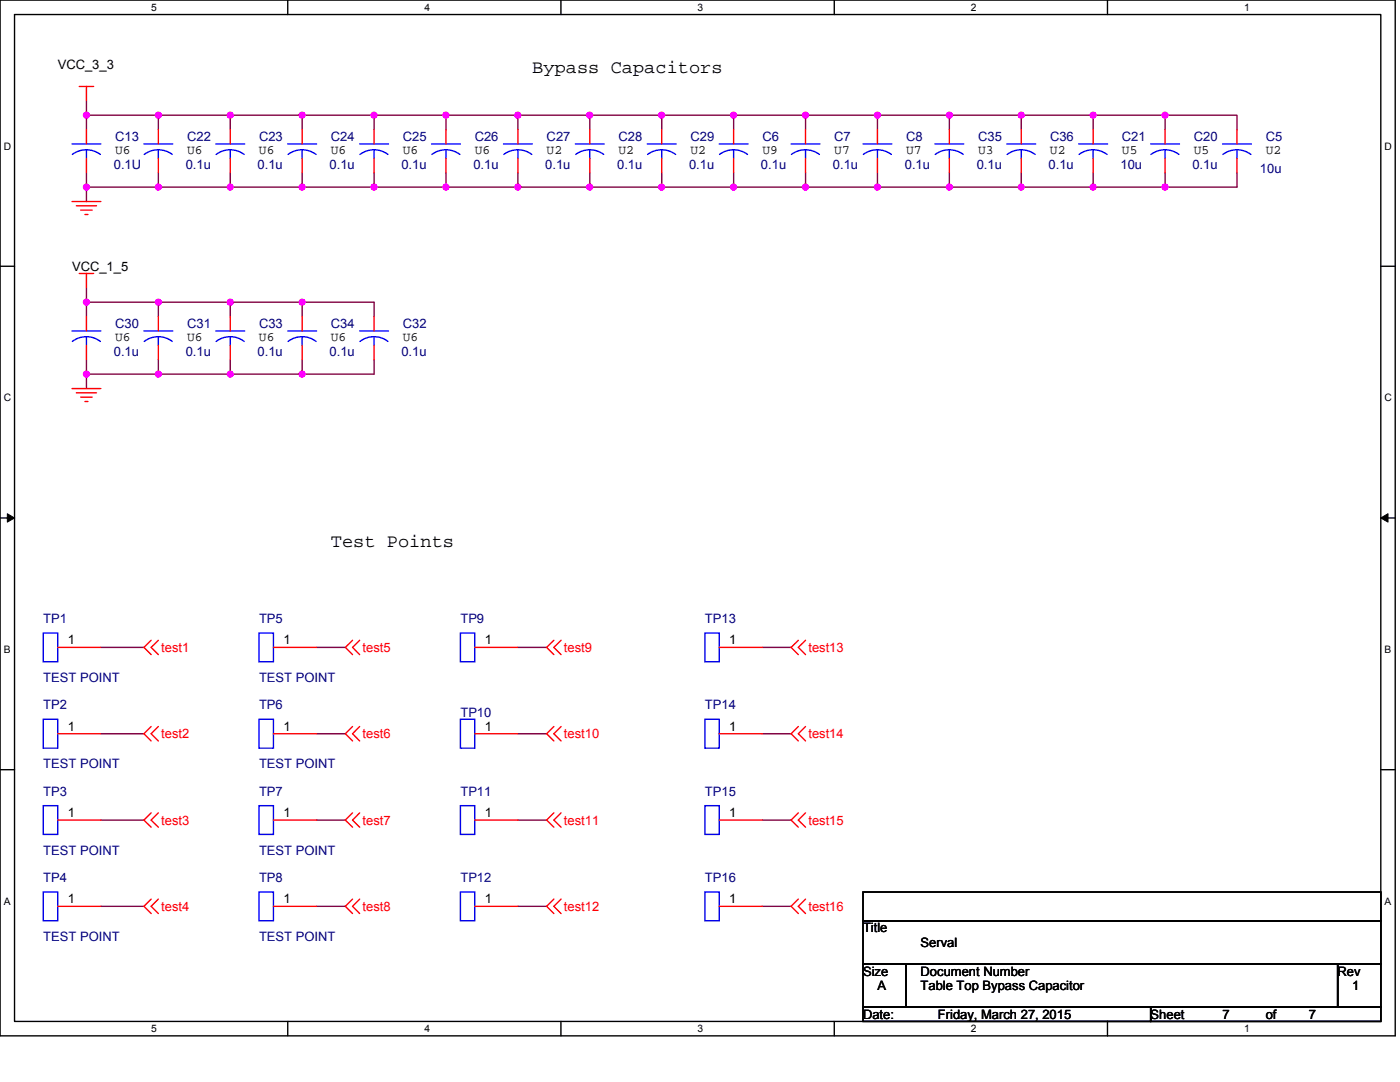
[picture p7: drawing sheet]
<svg xmlns="http://www.w3.org/2000/svg" width="279mm" height="216mm" viewBox="0 0 279 216" stroke-linecap="round" stroke-linejoin="round" font-family="sans-serif">
<path d="M0 0h278.4v206.7h-278.4zM2.9 2.9h272.7v200.9h-272.7z" fill="none" stroke="#000" stroke-width=".28"/>
<g fill="#fff">
<path d="M30.2 .3h1.1v2.3h-1.1z"/>
<path d="M30.2 204.1h1.1v2.3h-1.1z"/>
</g>
<path d="M57.4 0v2.9M57.4 203.8v2.9" fill="none" stroke="#000" stroke-width=".28"/>
<g fill="#fff">
<path d="M84.7 .3h1.1v2.3h-1.1z"/>
<path d="M84.7 204.1h1.1v2.3h-1.1z"/>
</g>
<path d="M112 0v2.9M112 203.8v2.9" fill="none" stroke="#000" stroke-width=".28"/>
<g fill="#fff">
<path d="M139.2 .3h1.2v2.3h-1.2z"/>
<path d="M139.2 204.1h1.2v2.3h-1.2z"/>
</g>
<path d="M166.5 0v2.9M166.5 203.8v2.9" fill="none" stroke="#000" stroke-width=".28"/>
<g fill="#fff">
<path d="M193.8 .3h1.1v2.3h-1.1z"/>
<path d="M193.8 204.1h1.1v2.3h-1.1z"/>
</g>
<path d="M221 0v2.9M221 203.8v2.9" fill="none" stroke="#000" stroke-width=".28"/>
<g fill="#fff">
<path d="M248.3 .3h1.1v2.3h-1.1z"/>
<path d="M248.3 204.1h1.1v2.3h-1.1z"/>
<path d="M.7 28h1.5v2.3h-1.5z"/>
<path d="M276.3 28h1.5v2.3h-1.5z"/>
<path d="M.7 78.2h1.5v2.3h-1.5z"/>
<path d="M276.3 78.2h1.5v2.3h-1.5z"/>
</g>
<path d="M0 53.1h2.9M275.6 53.1h2.8" fill="none" stroke="#000" stroke-width=".28"/>
<g fill="#fff">
<path d="M.7 128.5h1.4v2.2h-1.4z"/>
<path d="M276.3 128.5h1.4v2.2h-1.4z"/>
</g>
<path d="M0 103.4h2.9M275.6 103.4h2.8" fill="none" stroke="#000" stroke-width=".28"/>
<path d="M1.5 102.5l1.4 .9-1.4 .8zM275.6 103.4l1.4-.9v1.7z" fill="#000" stroke="#000" stroke-width=".2"/>
<g fill="#fff">
<path d="M.7 178.7h1.4v2.3h-1.4z"/>
<path d="M276.3 178.7h1.4v2.3h-1.4z"/>
</g>
<path d="M0 153.6h2.9M275.6 153.6h2.8M172.2 178h103.4v5.7h-103.4zM172.2 183.7h103.4v8.6h-103.4zM172.2 192.3h8.6v8.6h-8.6zM180.8 192.3h86.2v8.6h-86.2zM267 192.3h8.6v8.6h-8.6zM172.2 200.9h57.4v2.9h-57.4zM229.6 200.9h46v2.9h-46z" fill="none" stroke="#000" stroke-width=".28"/>
<g fill="none" stroke="#800040" stroke-width=".28">
<path d="M17.3 34.5v2.8M17.3 23h14.3M17.3 20.1v2.9M17.3 23v2.9M17.3 37.3h14.3M17.3 37.3v2.9M31.6 34.5v2.8M31.6 23h14.4M31.6 23v2.9M31.6 37.3h14.4M46 34.5v2.8M46 23h14.3"/>
<path d="M46 37.3h14.3M46 23v2.9M60.3 34.5v2.8M60.3 23h14.4M60.3 37.3h14.4M60.3 23v2.9M74.7 23h14.3M74.7 23v2.9M74.7 37.3h14.3M74.7 34.5v2.8M89 34.5v2.8M89 23h14.4"/>
<path d="M89 37.3h14.4M89 23v2.9M103.4 23h14.3M103.4 37.3h14.3M103.4 23v2.9M103.4 34.5v2.8M117.7 23h14.4M117.7 37.3h14.4M117.7 23v2.9M117.7 34.5v2.8M132.1 23h14.3M132.1 34.5v2.8"/>
<path d="M132.1 37.3h14.3M132.1 23v2.9M146.4 34.5v2.8M146.4 23h28.7M146.4 37.3h14.4M146.4 23v2.9M160.8 37.3h14.3M160.8 23v2.9M160.8 34.5v2.8M175.1 37.3h14.4M175.1 23h14.4M175.1 23v2.9"/>
<path d="M175.1 34.5v2.8M189.5 23h14.3M189.5 37.3h14.3M189.5 34.5v2.8M189.5 23v2.9M203.8 23h14.4M203.8 23v2.9M203.8 34.5v2.8M203.8 37.3h14.4M218.2 23h14.3v2.9M218.2 37.3h14.3M218.2 23v2.9"/>
<path d="M218.2 34.5v2.8M232.5 23h14.4v2.9M232.5 34.5v2.8M246.9 34.5v2.8h-14.4M17.3 57.4v2.9M17.3 60.3h14.3M17.3 74.7h14.3M17.3 74.7v2.8M17.3 60.3v2.9M17.3 71.8v2.9M31.6 60.3h14.4M31.6 71.8v2.9"/>
<path d="M31.6 60.3v2.9M31.6 74.7h14.4M46 71.8v2.9M46 60.3v2.9M46 74.7h14.3M46 60.3h14.3M60.3 60.3h14.4v2.9M60.3 71.8v2.9M60.3 60.3v2.9M74.7 71.8v2.9h-14.4M20.1 129.2h8.6M63.2 129.2h5.7"/>
<path d="M103.4 129.2h5.7M152.1 129.2h5.8M20.1 146.4h8.6M63.2 146.4h5.7M103.4 146.4h5.7M152.1 146.4h5.8M20.1 163.6h8.6M63.2 163.6h5.7M103.4 163.6h5.7M152.1 163.6h5.8M20.1 180.8h8.6M63.2 180.8h5.7"/>
<path d="M103.4 180.8h5.7M152.1 180.8h5.8"/>
</g>
<g fill="#f0f" stroke="#f0f" stroke-width=".28">
<circle cx="189.4" cy="37.3" r=".57"/>
<circle cx="175.1" cy="37.3" r=".57"/>
<circle cx="17.2" cy="23" r=".57"/>
<circle cx="160.7" cy="23" r=".57"/>
<circle cx="146.4" cy="23" r=".57"/>
<circle cx="132" cy="23" r=".57"/>
<circle cx="74.6" cy="23" r=".57"/>
<circle cx="60.3" cy="23" r=".57"/>
<circle cx="45.9" cy="23" r=".57"/>
<circle cx="31.6" cy="23" r=".57"/>
<circle cx="117.7" cy="23" r=".57"/>
<circle cx="103.3" cy="23" r=".57"/>
<circle cx="89" cy="23" r=".57"/>
<circle cx="160.7" cy="37.3" r=".57"/>
<circle cx="146.4" cy="37.3" r=".57"/>
<circle cx="132" cy="37.3" r=".57"/>
<circle cx="45.9" cy="37.3" r=".57"/>
<circle cx="31.6" cy="37.3" r=".57"/>
<circle cx="117.7" cy="37.3" r=".57"/>
<circle cx="103.3" cy="37.3" r=".57"/>
<circle cx="74.6" cy="37.3" r=".57"/>
<circle cx="60.3" cy="37.3" r=".57"/>
<circle cx="17.2" cy="37.3" r=".57"/>
<circle cx="89" cy="37.3" r=".57"/>
<circle cx="218.1" cy="23" r=".57"/>
<circle cx="203.8" cy="23" r=".57"/>
<circle cx="203.8" cy="37.3" r=".57"/>
<circle cx="218.1" cy="37.3" r=".57"/>
<circle cx="232.5" cy="23" r=".57"/>
<circle cx="232.5" cy="37.3" r=".57"/>
<circle cx="189.4" cy="23" r=".57"/>
<circle cx="175.1" cy="23" r=".57"/>
<circle cx="45.9" cy="60.3" r=".57"/>
<circle cx="31.6" cy="60.3" r=".57"/>
<circle cx="60.3" cy="60.3" r=".57"/>
<circle cx="60.3" cy="74.6" r=".57"/>
<circle cx="45.9" cy="74.6" r=".57"/>
<circle cx="31.6" cy="74.6" r=".57"/>
<circle cx="17.2" cy="74.6" r=".57"/>
<circle cx="17.2" cy="60.3" r=".57"/>
</g>
<g fill="none" stroke="#f00" stroke-width=".28">
<path d="M15.8 17.3h2.9M17.3 17.3v2.8M17.3 25.9v2.8M17.3 31.6v2.9M31.6 25.9v2.8M31.6 31.6v2.9M46 25.9v2.8M46 31.6v2.9M60.3 25.9v2.8M60.3 31.6v2.9M74.7 25.9v2.8M74.7 31.6v2.9"/>
<path d="M89 25.9v2.8M89 31.6v2.9M103.4 25.9v2.8M103.4 31.6v2.9M117.7 25.9v2.8M117.7 31.6v2.9M132.1 25.9v2.8M132.1 31.6v2.9M146.4 25.9v2.8M146.4 31.6v2.9M160.8 25.9v2.8M160.8 31.6v2.9"/>
<path d="M175.1 25.9v2.8M175.1 31.6v2.9M189.5 25.9v2.8M189.5 31.6v2.9M203.8 25.9v2.8M203.8 31.6v2.9M218.2 25.9v2.8M218.2 31.6v2.9M232.5 25.9v2.8M232.5 31.6v2.9M246.9 25.9v2.8M246.9 31.6v2.9"/>
<path d="M14.4 40.2h5.7M15.2 41.1h4.1M15.8 54.6h2.9M16.1 41.9h2.3M17 42.8h.5M17.3 54.6v2.8M14.4 77.5h5.7M15.2 78.4h4.1M16.1 79.2h2.3M17.3 63.2v2.8M17.3 68.9v2.9M31.6 63.2v2.8"/>
<path d="M31.6 68.9v2.9M46 63.2v2.8M46 68.9v2.9M60.3 63.2v2.8M60.3 68.9v2.9M74.7 63.2v2.8M74.7 68.9v2.9M17 80.1h.5M11.5 129.2h8.6M30.2 127.8l-1.5 1.4 1.5 1.4M31.6 127.8l-1.4 1.4 1.4 1.4M54.6 129.2h8.6"/>
<path d="M70.4 127.8l-1.5 1.4 1.5 1.4M71.8 127.8l-1.4 1.4 1.4 1.4M94.7 129.2h8.7M110.5 127.8l-1.4 1.4 1.4 1.4M112 127.8l-1.5 1.4 1.5 1.4M143.5 129.2h8.6M159.3 127.8l-1.4 1.4 1.4 1.4M160.8 127.8l-1.5 1.4 1.5 1.4M11.5 146.4h8.6M30.2 145l-1.5 1.4 1.5 1.4M31.6 145l-1.4 1.4 1.4 1.4M54.6 146.4h8.6"/>
<path d="M70.4 145l-1.5 1.4 1.5 1.4M71.8 145l-1.4 1.4 1.4 1.4M94.7 146.4h8.7M110.5 145l-1.4 1.4 1.4 1.4M112 145l-1.5 1.4 1.5 1.4M143.5 146.4h8.6M159.3 145l-1.4 1.4 1.4 1.4M160.8 145l-1.5 1.4 1.5 1.4M11.5 163.6h8.6M30.2 162.2l-1.5 1.4 1.5 1.5M30.2 179.4l-1.5 1.4 1.5 1.5M31.6 162.2l-1.4 1.4 1.4 1.5"/>
<path d="M31.6 179.4l-1.4 1.4 1.4 1.5M54.6 163.6h8.6M70.4 162.2l-1.5 1.4 1.5 1.5M70.4 179.4l-1.5 1.4 1.5 1.5M71.8 162.2l-1.4 1.4 1.4 1.5M71.8 179.4l-1.4 1.4 1.4 1.5M94.7 163.6h8.7M110.5 162.2l-1.4 1.4 1.4 1.5M110.5 179.4l-1.4 1.4 1.4 1.5M112 162.2l-1.5 1.4 1.5 1.5M112 179.4l-1.5 1.4 1.5 1.5M143.5 163.6h8.6"/>
<path d="M159.3 162.2l-1.4 1.4 1.4 1.5M159.3 179.4l-1.4 1.4 1.4 1.5M160.8 162.2l-1.5 1.4 1.5 1.5M160.8 179.4l-1.5 1.4 1.5 1.5M11.5 180.8h8.6M54.6 180.8h8.6M94.7 180.8h8.7M143.5 180.8h8.6"/>
</g>
<g fill="none" stroke="#00f" stroke-width=".28">
<path d="M14.4 28.7h5.7M14.4 30.8a4.7 4.7 0 0 1 5.6 0M17.3 29.9v1.7M28.7 28.7h5.8M28.8 30.8a4.7 4.7 0 0 1 5.6 0M31.6 29.9v1.7M43.1 28.7h5.7M43.1 30.8a4.7 4.7 0 0 1 5.6 0M46 29.9v1.7M57.4 28.7h5.8M57.5 30.8a4.7 4.7 0 0 1 5.6 0M60.3 29.9v1.7"/>
<path d="M71.8 28.7h5.7M71.8 30.8a4.7 4.7 0 0 1 5.6 0M74.7 29.9v1.7M86.1 28.7h5.8M86.2 30.8a4.7 4.7 0 0 1 5.6 0M89 29.9v1.7M100.5 28.7h5.7M100.5 30.8a4.7 4.7 0 0 1 5.6 0M103.4 29.9v1.7M114.8 28.7h5.8M114.9 30.8a4.7 4.7 0 0 1 5.6 0M117.7 29.9v1.7"/>
<path d="M129.2 28.7h5.7M129.2 30.8a4.7 4.7 0 0 1 5.6 0M132.1 29.9v1.7M143.5 28.7h5.8M143.6 30.8a4.7 4.7 0 0 1 5.6 0M146.4 29.9v1.7M157.9 28.7h5.7M157.9 30.8a4.7 4.7 0 0 1 5.6 0M160.8 29.9v1.7M172.2 28.7h5.8M172.3 30.8a4.7 4.7 0 0 1 5.6 0M175.1 29.9v1.7"/>
<path d="M186.6 28.7h5.7M186.6 30.8a4.7 4.7 0 0 1 5.6 0M189.5 29.9v1.7M200.9 28.7h5.8M201 30.8a4.7 4.7 0 0 1 5.6 0M203.8 29.9v1.7M215.3 28.7h5.7M215.3 30.8a4.7 4.7 0 0 1 5.6 0M218.2 29.9v1.7M229.6 28.7h5.8M229.7 30.8a4.7 4.7 0 0 1 5.6 0M232.5 29.9v1.7"/>
<path d="M244 28.7h5.7M244.1 30.8a4.7 4.7 0 0 1 5.5 0M246.9 29.9v1.7M14.4 66h5.7M14.4 68.1a4.6 4.6 0 0 1 5.6 0M17.3 67.2v1.7M28.7 66h5.8M28.8 68.1a4.6 4.6 0 0 1 5.6 0M31.6 67.2v1.7M43.1 66h5.7M43.1 68.1a4.6 4.6 0 0 1 5.6 0M46 67.2v1.7"/>
<path d="M57.4 66h5.8M57.5 68.1a4.6 4.6 0 0 1 5.6 0M60.3 67.2v1.7M71.8 66h5.7M71.8 68.1a4.6 4.6 0 0 1 5.6 0M74.7 67.2v1.7M8.6 126.3h2.9v5.8h-2.9zM51.7 126.3h2.9v5.8h-2.9zM91.9 126.3h2.8v5.8h-2.8zM140.7 126.3h2.8v5.8h-2.8zM8.6 143.5h2.9v5.8h-2.9zM51.7 143.5h2.9v5.8h-2.9z"/>
<path d="M91.9 143.5h2.8v5.8h-2.8zM140.7 143.5h2.8v5.8h-2.8zM8.6 160.8h2.9v5.7h-2.9zM8.6 178h2.9v5.7h-2.9zM51.7 160.8h2.9v5.7h-2.9zM51.7 178h2.9v5.7h-2.9zM91.9 178h2.8v5.7h-2.8zM91.9 160.8h2.8v5.7h-2.8zM140.7 160.8h2.8v5.7h-2.8zM140.7 178h2.8v5.7h-2.8z"/>
</g>
<g font-size="3.7">
<text x="106.2" y="14.5">Bypass Capacitors</text>
<text x="66" y="109.2">Test Points</text>
</g>
<g font-size="2.6">
<text x="11.5" y="13.8">VCC_3_3</text>
<text x="23" y="30.8">U6</text>
<text x="37.3" y="30.8">U6</text>
<text x="51.7" y="30.8">U6</text>
<text x="66" y="30.8">U6</text>
<text x="80.4" y="30.8">U6</text>
<text x="94.7" y="30.8">U6</text>
<text x="109.1" y="30.8">U2</text>
<text x="123.4" y="30.8">U2</text>
<text x="137.8" y="30.8">U2</text>
<text x="152.1" y="30.8">U9</text>
<text x="166.5" y="30.8">U7</text>
<text x="180.8" y="30.8">U7</text>
<text x="195.2" y="30.8">U3</text>
<text x="209.5" y="30.8">U2</text>
<text x="223.9" y="30.8">U5</text>
<text x="238.3" y="30.8">U5</text>
<text x="252.6" y="30.8">U2</text>
<text x="14.4" y="54">VCC_1_5</text>
<text x="23" y="68.1">U6</text>
<text x="37.3" y="68.1">U6</text>
<text x="51.7" y="68.1">U6</text>
<text x="66" y="68.1">U6</text>
<text x="80.4" y="68.1">U6</text>
<text x="13.5" y="128.6">1</text>
<text x="56.6" y="128.6">1</text>
<text x="96.8" y="128.6">1</text>
<text x="145.5" y="128.6">1</text>
<text x="13.5" y="145.8">1</text>
<text x="56.6" y="145.8">1</text>
<text x="96.8" y="145.8">1</text>
<text x="145.5" y="145.8">1</text>
<text x="13.5" y="163">1</text>
<text x="56.6" y="163">1</text>
<text x="96.8" y="163">1</text>
<text x="145.5" y="163">1</text>
<text x="13.5" y="180.3">1</text>
<text x="56.6" y="180.3">1</text>
<text x="96.8" y="180.3">1</text>
<text x="145.5" y="180.3">1</text>
<text x="172.2" y="186.1">Title</text>
<text x="183.7" y="188.9">Serval</text>
<text x="172.2" y="194.7">Size</text>
<text x="175.1" y="197.5">A</text>
<text x="183.7" y="194.7">Document Number</text>
<text x="183.7" y="197.5">Table Top Bypass Capacitor</text>
<text x="267" y="194.7">Rev</text>
<text x="269.8" y="197.5">1</text>
<text x="172.2" y="203.3">Date:</text>
<text x="187.2" y="203.3">Friday, March 27, 2015</text>
<text x="229.6" y="203.3">Sheet</text>
<text x="244" y="203.3">7</text>
<text x="252.6" y="203.3">of</text>
<text x="261.2" y="203.3">7</text>
</g>
<g font-size="2.6" fill="#000080">
<text x="23" y="28.2">C13</text>
<text x="37.3" y="28.2">C22</text>
<text x="51.7" y="28.2">C23</text>
<text x="66" y="28.2">C24</text>
<text x="80.4" y="28.2">C25</text>
<text x="94.7" y="28.2">C26</text>
<text x="109.1" y="28.2">C27</text>
<text x="123.4" y="28.2">C28</text>
<text x="137.8" y="28.2">C29</text>
<text x="152.1" y="28.2">C6</text>
<text x="166.5" y="28.2">C7</text>
<text x="180.8" y="28.2">C8</text>
<text x="195.2" y="28.2">C35</text>
<text x="209.5" y="28.2">C36</text>
<text x="223.9" y="28.2">C21</text>
<text x="238.3" y="28.2">C20</text>
<text x="252.6" y="28.2">C5</text>
<text x="22.7" y="33.6">0.1U</text>
<text x="37.1" y="33.6">0.1u</text>
<text x="51.4" y="33.6">0.1u</text>
<text x="65.8" y="33.6">0.1u</text>
<text x="80.1" y="33.6">0.1u</text>
<text x="94.5" y="33.6">0.1u</text>
<text x="108.8" y="33.6">0.1u</text>
<text x="123.2" y="33.6">0.1u</text>
<text x="137.5" y="33.6">0.1u</text>
<text x="151.9" y="33.6">0.1u</text>
<text x="166.2" y="33.6">0.1u</text>
<text x="180.6" y="33.6">0.1u</text>
<text x="194.9" y="33.6">0.1u</text>
<text x="209.3" y="33.6">0.1u</text>
<text x="223.6" y="33.6">10u</text>
<text x="238" y="33.6">0.1u</text>
<text x="251.5" y="34.5">10u</text>
<text x="23" y="65.5">C30</text>
<text x="37.3" y="65.5">C31</text>
<text x="51.7" y="65.5">C33</text>
<text x="66" y="65.5">C34</text>
<text x="80.4" y="65.5">C32</text>
<text x="22.7" y="71">0.1u</text>
<text x="37.1" y="71">0.1u</text>
<text x="51.4" y="71">0.1u</text>
<text x="65.8" y="71">0.1u</text>
<text x="80.1" y="71">0.1u</text>
<text x="8.6" y="124.3">TP1</text>
<text x="51.7" y="124.3">TP5</text>
<text x="91.9" y="124.3">TP9</text>
<text x="140.7" y="124.3">TP13</text>
<text x="8.6" y="136.1">TEST POINT</text>
<text x="51.7" y="136.1">TEST POINT</text>
<text x="8.6" y="141.6">TP2</text>
<text x="51.7" y="141.6">TP6</text>
<text x="91.9" y="143">TP10</text>
<text x="140.7" y="141.6">TP14</text>
<text x="8.6" y="153.3">TEST POINT</text>
<text x="51.7" y="153.3">TEST POINT</text>
<text x="8.6" y="158.8">TP3</text>
<text x="51.7" y="158.8">TP7</text>
<text x="91.9" y="158.8">TP11</text>
<text x="140.7" y="158.8">TP15</text>
<text x="8.6" y="170.6">TEST POINT</text>
<text x="51.7" y="170.6">TEST POINT</text>
<text x="8.6" y="176">TP4</text>
<text x="51.7" y="176">TP8</text>
<text x="91.9" y="176">TP12</text>
<text x="140.7" y="176">TP16</text>
<text x="8.6" y="187.8">TEST POINT</text>
<text x="51.7" y="187.8">TEST POINT</text>
</g>
<g font-size="2.6" fill="#f00">
<text x="32.2" y="130.1">test1</text>
<text x="72.4" y="130.1">test5</text>
<text x="112.5" y="130.1">test9</text>
<text x="161.3" y="130.1">test13</text>
<text x="32.2" y="147.3">test2</text>
<text x="72.4" y="147.3">test6</text>
<text x="112.5" y="147.3">test10</text>
<text x="161.3" y="147.3">test14</text>
<text x="32.2" y="164.5">test3</text>
<text x="72.4" y="164.5">test7</text>
<text x="112.5" y="164.5">test11</text>
<text x="161.3" y="164.5">test15</text>
<text x="32.2" y="181.7">test4</text>
<text x="72.4" y="181.7">test8</text>
<text x="112.5" y="181.7">test12</text>
<text x="161.3" y="181.7">test16</text>
</g>
<g font-size="2">
<text x="30.2" y="2.2">5</text>
<text x="84.7" y="2.2">4</text>
<text x="139.2" y="2.2">3</text>
<text x="193.8" y="2.2">2</text>
<text x="248.3" y="2.2">1</text>
<text x=".7" y="29.8">D</text>
<text x="276.3" y="29.8">D</text>
<text x=".7" y="80.1">C</text>
<text x="276.3" y="80.1">C</text>
<text x=".7" y="130.3">B</text>
<text x="276.3" y="130.3">B</text>
<text x=".7" y="180.5">A</text>
<text x="276.3" y="180.5">A</text>
<text x="30.2" y="206">5</text>
<text x="84.7" y="206">4</text>
<text x="139.2" y="206">3</text>
<text x="193.8" y="206">2</text>
<text x="248.3" y="206">1</text>
</g>
</svg>
